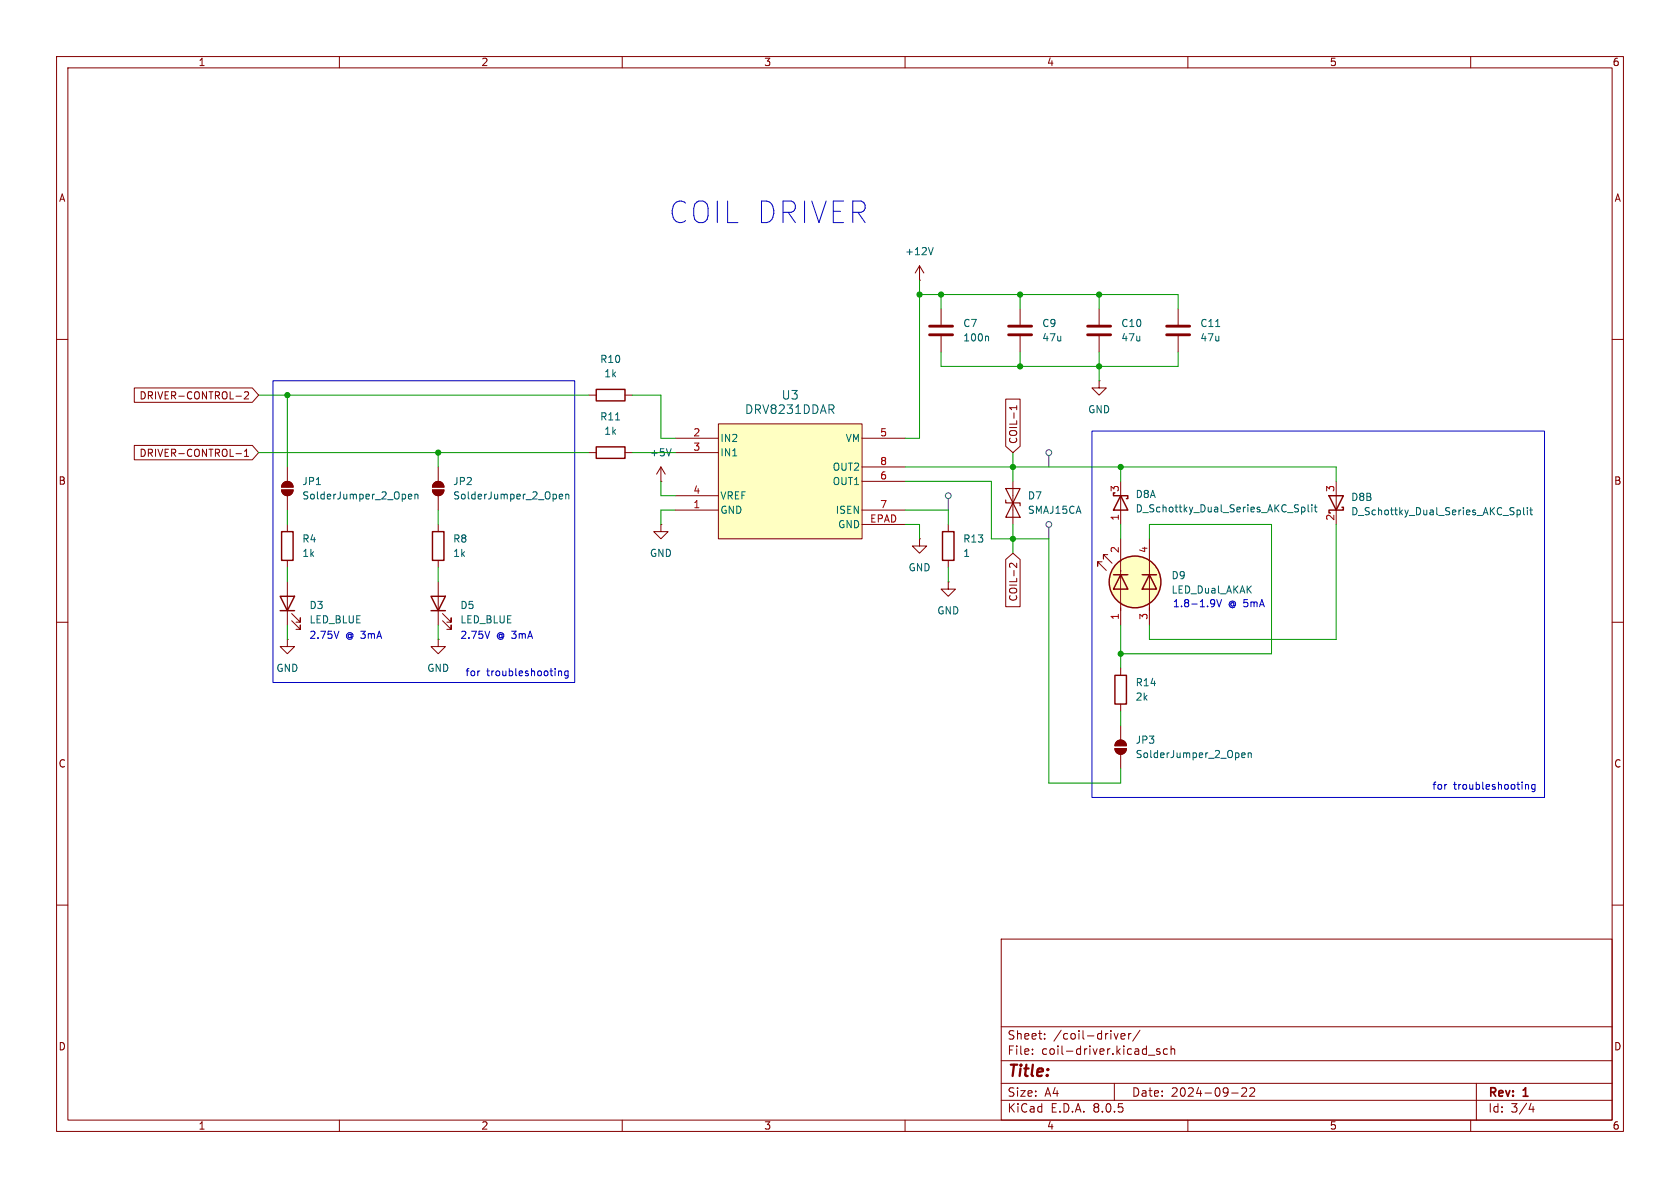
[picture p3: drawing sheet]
<svg xmlns="http://www.w3.org/2000/svg" width="297mm" height="210mm" viewBox="0 0 297 210" stroke-linecap="round" stroke-linejoin="round" font-family="sans-serif">
<g fill="none" stroke="#840000" stroke-width=".18">
<path d="M10 10h277v190h-277zM12 12h273v186h-273zM60 10v2M110 10v2M160 10v2M210 10v2M260 10v2M10 60h2M162.6 49.5h.1M162.6 47l-.8 1.3M162.6 47v2.5M162.6 47l.7 1.3"/>
<path d="M166.4 54.6v2.8M166.4 59.4v2.8M180.3 54.6v2.8M180.3 59.4v2.8M194.3 54.6v2.8M194.3 59.4v2.8M208.3 54.6v2.8M208.3 59.4v2.8M285 60h2M194.3 67.3v1.3h1.3l-1.3 1.3-1.3-1.3h1.3M194.3 67.3h.1M49.8 86.6h2a1.02 1.02 0 0 1-1 1 1.02 1.02 0 0 1-1-1z"/>
<path d="M50.1 85.4a1.02 1.02 0 0 1 1.1-.2 1.02 1.02 0 0 1 .6 .9h-2zM50.8 82.6v2.5M50.8 87.6v2.6M50.8 92.7v1.3M50.8 99.1v1.2M76.5 86.6h2a1.02 1.02 0 0 1-1 1 1.02 1.02 0 0 1-1-1zM76.7 85.4a1.02 1.02 0 0 1 1.2-.2 1.02 1.02 0 0 1 .6 .9h-2zM77.5 82.6v2.5M77.5 87.6v2.6M77.5 92.7v1.3M77.5 99.1v1.2M162.6 95.3v1.2h1.2l-1.2 1.3-1.3-1.3h1.3"/>
<path d="M162.6 95.3h.1M167.6 92.7v1.3M167.6 99.1v1.2M179.1 85.1v7.6M10 110h2M50.8 113v1.3h1.3l-1.3 1.3-1.3-1.3h1.3M50.8 113h.1M50.8 102.9v7.6M51.6 109.7l1.5 1.6v-.8v.8h-.8M51.6 108.5l1.5 1.5v-.8v.8h-.8M77.5 113v1.3h1.2l-1.2 1.3-1.3-1.3h1.3M77.5 113h.1"/>
<path d="M167.6 102.9v1.2h1.3l-1.3 1.3-1.2-1.3h1.2M167.6 102.9h.1M285 110h2M10 160h2M285 160h2M177 166h108v32h-108zM60 198v2M110 198v2M160 198v2M177 194.5h108M177 191.5h108M177 187.5h108"/>
<path d="M177 181.5h108M182.5 186.3v.1M182.5 185.5v.1M184.7 183.6v.1M184.7 182.8v.1M197 182.7l.3 1 .4-1M197 191.5v3M198.2 183.2l.7-.1-.1-.3-.4-.1-.2 .2v.7h.6M199.5 182.7v1M200 182.7l-.3 .1-.2 .2M201.5 182.1l-1.3 2M203 186.5h1.2"/>
<path d="M205 185.5l-.3-.1-.2 .2v.2l.5 .2v.3h-.5M206.4 185.5l-.4-.1-.3 .3v.4l.1 .2h.6M207 185.5l.2-.1 .4 .1 .1 .9M207 184.9v1.5M210 198v2M217.7 193.2h1.2M219.5 192.4l.6-.1 .2 .1 .1 .3-.9 1.1h.9M221 192.4l.5-.1 .2 .1 .1 .3-.9 1.1h.9M260 198v2M261 191.5v6.5M270.7 195l-.4 1.1h.9M271 195.6v1"/>
</g>
<g fill="#840000" stroke="#840000" stroke-width=".18">
<path d="M76.5 86.6h2a1.02 1.02 0 0 1-1 1 1.02 1.02 0 0 1-1-1z"/>
<path d="M76.7 85.4a1.02 1.02 0 0 1 1.2-.2 1.02 1.02 0 0 1 .6 .9h-2z"/>
<path d="M49.8 86.6h2a1.02 1.02 0 0 1-1 1 1.02 1.02 0 0 1-1-1z"/>
<path d="M50.1 85.4a1.02 1.02 0 0 1 1.1-.2 1.02 1.02 0 0 1 .6 .9h-2z"/>
</g>
<path d="M165 43.8l-.4 1.2M174.6 59.4l.2 .2v.7M214.9 57.7h.7M72.2 87.8l.6-.1-.1-.3h-.3l-.2 .1 .1 .6h.4M73.3 87.5l.2-.1h.3l.1 .8M73.3 87.4v.8M98.9 87.8l.6-.1-.1-.3h-.4l-.1 .1v.6h.5M100 87.5l.2-.1h.3l.1 .8M100 87.4v.8" fill="none" stroke="#006464" stroke-width=".18"/>
<path d="M49.8 94h2v5.1h-2zM76.5 94h2v5.1h-2zM166.6 94h2.1v5.1h-2.1zM49.5 105.4h2.6l-1.3 2.6zM49.5 108h2.6" fill="none" stroke="#840000" stroke-width=".25"/>
<path d="M164.3 59.2h4.1M164.3 57.7h4.1M178.3 59.2h4.1M178.3 57.7h4.1M192.3 59.2h4M192.3 57.7h4M206.2 59.2h4.1M206.2 57.7h4.1" fill="none" stroke="#840000" stroke-width=".51"/>
<path d="M177.8 88.4v.5h2.5v.5M177.8 86.4h2.5l-1.2 2.5zM179.1 88.9l1.2 2.5h-2.5z" fill="none" stroke="#840000" stroke-width=".2"/>
<path d="M127 74.9h25.4v20.4h-25.4z" fill="#ffffc2"/>
<g fill="none" stroke="#840000" stroke-width=".18">
<path d="M23.7 68.6h20.9l1.1 1.3-1.1 1.2h-20.9zM23.7 78.7h20.9l1.1 1.3-1.1 1.3h-20.9zM41.7 70h1M43.2 69.4l.5-.1 .2 .3-.7 .9h.7M43.2 79.8l.4-.4v1.3M104.1 69.9h1.3M110.5 69.9h1.3M119.4 77.5h7.6M127 74.9h25.4v20.4h-25.4zM152.4 77.5h7.6M177.8 70.5h2.5v8.4l-1.2 1.1-1.3-1.1zM179.7 71.7v.7"/>
<path d="M179.7 72.1h-1.2l.3 .3M41.7 80.2h1M43.2 80.7h.7M104.1 80h1.3M110.5 80h1.3M116.8 92.7v1.3h1.3l-1.3 1.3-1.2-1.3h1.2M116.8 92.7h.1M116.8 85.1h.1M116.8 82.6l-.7 1.2M116.8 82.6v2.5M116.8 82.6l.8 1.2M119.4 90.2h7.6"/>
<path d="M119.4 80h7.6M119.4 87.6h7.6M152.4 90.2h7.6M152.4 85.1h7.6M152.4 82.6h7.6M152.4 92.7h7.6M177.8 98.9l1.3-1.1 1.2 1.1v8.4h-2.5zM179.7 99.6v.7l-.9-.7-.3 .2v.4M194.8 99.3h-.7v.8v-.8l1.5 1.5M195.8 98h-.7v.8v-.8l1.5 1.6M198.1 85.1v7.6M198.1 95.3v15.2"/>
<path d="M203.2 95.3v15.2M236.2 85.1v7.6M77.5 102.9v7.6M78.2 109.7l1.6 1.6v-.8v.8h-.8M78.2 108.5l1.6 1.5v-.8v.8h-.8M198.1 118.1v1.3M197.1 132.3h2a1.02 1.02 0 0 1-1 1 1.02 1.02 0 0 1-1-1zM197.4 131.1a1.02 1.02 0 0 1 1.1-.2 1.02 1.02 0 0 1 .6 .9h-2zM198.1 124.5v1.2M198.1 128.3v2.5M198.1 133.4v2.5"/>
</g>
<g fill="none" stroke="#006464" stroke-width=".18">
<path d="M108.8 74.2h.8M118.7 79.3l-.5 1.3M230.1 89.6v1.3M230.1 89.7l.4-.1 .2 .3-.1 .5h-.5M231.3 89.2v1.1l.1 .2M231.9 89.2v.1M231.9 89.6v.9M232.3 89.6h.5M232.5 89.2v1.1l.3 .2M268.2 90.2v1.2M268.2 90.2h.4l.2 .2-.1 .5h-.5M269.4 89.7v1.1l.1 .2"/>
<path d="M270 89.7v.2M270 90.2v.8M270.4 90.2h.5M270.6 89.7v1.1l.3 .2M219.5 133.5l.6-.1v-.3h-.4l-.2 .2 .1 .6h.5M220.7 133.2l.1-.1h.4v.8M220.7 133.1v.8"/>
</g>
<g fill="none" stroke="#840000" stroke-width=".25">
<path d="M105.4 79h5.1v2h-5.1zM105.4 68.8h5.1v2.1h-5.1zM197.1 87.1h-.3v.5h2.6v.5h-.3M198.1 87.6l1.3 2.6h-2.6zM234.9 87.6h2.6l-1.3 2.6zM237.2 89.7h.3v.5h-2.6v.5h.3M76.2 105.4h2.5l-1.2 2.6zM76.2 108h2.5M196.8 101.6h2.6M197.1 119.4h2v5.1h-2zM198.1 101.6l1.3 2.5h-2.6zM201.9 101.6h2.6"/>
<path d="M203.2 101.6l1.3 2.5h-2.6z"/>
<circle cx="200.7" cy="102.9" r="4.6"/>
</g>
<g fill="#840000" stroke="#840000" stroke-width=".18">
<path d="M197.1 132.3h2a1.02 1.02 0 0 1-1 1 1.02 1.02 0 0 1-1-1z"/>
<path d="M197.4 131.1a1.02 1.02 0 0 1 1.1-.2 1.02 1.02 0 0 1 .6 .9h-2z"/>
</g>
<circle cx="200.7" cy="102.9" r="4.6" fill="#ffffc2" stroke="#ffffc2" stroke-width=".18"/>
<g fill="none" stroke="#484848" stroke-width=".18">
<path d="M167.6 88.1v2.1M185.4 80.5v2.1M185.4 93.2v2.1"/>
<circle cx="167.6" cy="87.6" r=".51"/>
<circle cx="185.4" cy="80" r=".51"/>
<circle cx="185.4" cy="92.7" r=".51"/>
</g>
<g fill="none" stroke="#0000c2" stroke-width=".18">
<path d="M48.3 67.3h53.3v53.4h-53.3zM193 76.2h80v64.8h-80zM59.9 111.6l-.4 1.3M86.6 111.6l-.4 1.3M98.7 118.6v.9M98.7 118.7l.2-.1 .3 .1 .1 .8M100.4 118.7l-.3-.1-.3 .3 .2 .5h.4M100.4 118.6v1l-.2 .3-.3-.1M214.5 106l.2 .1a1.03 1.03 0 0 1-.2 1.1M214.7 106.5l-.2 .3M215.1 106l.4 1.3 .5-1.3M269.7 138.7v.8"/>
<path d="M269.7 138.8l.2-.1h.3v.8M271.4 138.7h-.4l-.2 .2 .1 .6h.5M271.4 138.7v1l-.3 .2h-.3"/>
</g>
<g fill="none" stroke="#009600" stroke-width=".18">
<path d="M162.6 52.1h45.7v2.5M162.6 49.5v28h-2.6M166.4 52.1v2.5M180.3 52.1v2.5M194.3 52.1v2.5M45.7 69.9h58.4M50.8 69.9v12.7M111.8 69.9h5v7.6h2.6M166.4 62.2v2.6h41.9v-2.6M180.3 62.2v2.6M194.3 62.2v5.1M45.7 80h58.4"/>
<path d="M50.8 90.2v2.5M77.5 80v2.6M77.5 90.2v2.5M111.8 80h7.6M116.8 85.1v2.5h2.6M119.4 90.2h-2.6v2.5M160 90.2h7.6v2.5M160 92.7h2.6v2.6M160 82.6h76.2v2.5M160 85.1h15.3v10.2h10.1v43.1h12.7v-2.5M179.1 80v5.1M179.1 92.7v5.1"/>
<path d="M198.1 82.6v2.5M198.1 92.7v2.6M203.2 95.3v-2.6h21.6v22.9h-26.7M236.2 92.7v20.3h-33v-2.5M50.8 100.3v2.6M50.8 110.5v2.5M77.5 100.3v2.6M77.5 110.5v2.5M167.6 100.3v2.6M198.1 110.5v7.6M198.1 125.7v2.6"/>
</g>
<g fill="#009600" stroke="#009600" stroke-width=".18">
<circle cx="77.5" cy="80" r=".46"/>
<circle cx="50.8" cy="69.9" r=".46"/>
<circle cx="180.3" cy="64.8" r=".46"/>
<circle cx="198.1" cy="82.6" r=".46"/>
<circle cx="194.3" cy="64.8" r=".46"/>
<circle cx="194.3" cy="52.1" r=".46"/>
<circle cx="180.3" cy="52.1" r=".46"/>
<circle cx="162.6" cy="52.1" r=".46"/>
<circle cx="166.4" cy="52.1" r=".46"/>
<circle cx="179.1" cy="95.3" r=".46"/>
<circle cx="179.1" cy="82.6" r=".46"/>
<circle cx="198.1" cy="115.6" r=".46"/>
</g>
<text font-size="5.3" fill="#0000c2" x="118.3" y="39.7">COIL DRIVER</text>
<text font-size="2.8" fill="#840000" x="178" y="190.9">Title:</text>
<g font-size="2.1" fill="#006464">
<text x="138.1" y="70.8">U3</text>
<text x="131.6" y="73.4">DRV8231DDAR</text>
</g>
<g font-size="2.1" fill="#840000">
<text x="178" y="184">Sheet:</text>
<text x="186.2" y="184">/coil-driver/</text>
<text x="178" y="186.7">File:</text>
<text x="184.1" y="186.7">coil-driver.kicad_sch</text>
<text x="178" y="196.9">KiCad</text>
<text x="178" y="194.1">Size:</text>
<text x="184.7" y="194.1">A4</text>
<text x="185.7" y="196.9">E.D.A.</text>
<text x="193.3" y="196.9">8.0.5</text>
<text x="200" y="194.1">Date:</text>
<text x="207" y="194.1">2024-09-22</text>
<text x="263" y="194.3">Rev:</text>
<text x="263" y="196.9">Id:</text>
<text x="267.1" y="196.9">3/4</text>
<text x="269.4" y="194.3">1</text>
</g>
<g font-size="1.8" fill="#840000">
<text x="35" y="11.9">1</text>
<text x="85" y="11.9">2</text>
<text x="135" y="11.9">3</text>
<text x="185" y="11.9">4</text>
<text x="235" y="11.9">5</text>
<text x="285" y="11.9">6</text>
<text x="10.3" y="35.9">A</text>
<text x="285.3" y="35.9">A</text>
<text x="24.6" y="70.8">DRIVER-CONTROL-2</text>
<text x="24.6" y="81">DRIVER-CONTROL-1</text>
<text x="180" y="78.6" transform="rotate(-90 180 78.6)">COIL-1</text>
<text x="10.3" y="85.9">B</text>
<text x="285.3" y="85.9">B</text>
<text x="180" y="106.4" transform="rotate(-90 180 106.4)">COIL-2</text>
<text x="10.3" y="135.9">C</text>
<text x="285.3" y="135.9">C</text>
<text x="10.3" y="185.9">D</text>
<text x="285.3" y="185.9">D</text>
<text x="35" y="199.9">1</text>
<text x="85" y="199.9">2</text>
<text x="135" y="199.9">3</text>
<text x="185" y="199.9">4</text>
<text x="235" y="199.9">5</text>
<text x="285" y="199.9">6</text>
</g>
<g font-size="1.8" fill="#006464">
<text x="159.9" y="45.3">+12V</text>
<text x="170.2" y="58">C7</text>
<text x="184.2" y="58">C9</text>
<text x="198.1" y="58">C10</text>
<text x="212.1" y="58">C11</text>
<text x="106" y="64.4">R10</text>
<text x="170.2" y="60.6">100n</text>
<text x="184.2" y="60.6">47u</text>
<text x="198.1" y="60.6">47u</text>
<text x="212.1" y="60.6">47u</text>
<text x="106.7" y="66.9">1k</text>
<text x="106" y="74.5">R11</text>
<text x="106.7" y="77.1">1k</text>
<text x="192.3" y="73.3">GND</text>
<text x="114.8" y="80.9">+5V</text>
<text x="127.3" y="78.3">IN2</text>
<text x="127.3" y="80.9">IN1</text>
<text x="147.1" y="83.4">OUT2</text>
<text x="149.4" y="78.3">VM</text>
<text x="53.3" y="86">JP1</text>
<text x="53.3" y="88.5">SolderJumper_2_Open</text>
<text x="80" y="86">JP2</text>
<text x="80" y="88.5">SolderJumper_2_Open</text>
<text x="127.3" y="88.5">VREF</text>
<text x="147.1" y="86">OUT1</text>
<text x="181.6" y="88.5">D7</text>
<text x="200.7" y="88.2">D8A</text>
<text x="238.8" y="88.7">D8B</text>
<text x="127.3" y="91">GND</text>
<text x="147.6" y="91">ISEN</text>
<text x="148.1" y="93.6">GND</text>
<text x="181.6" y="91">SMAJ15CA</text>
<text x="200.7" y="90.8">D_Schottky_Dual_Series_AKC_Split</text>
<text x="238.8" y="91.3">D_Schottky_Dual_Series_AKC_Split</text>
<text x="53.3" y="96.1">R4</text>
<text x="53.3" y="98.7">1k</text>
<text x="80" y="96.1">R8</text>
<text x="80" y="98.7">1k</text>
<text x="114.8" y="98.7">GND</text>
<text x="160.5" y="101.2">GND</text>
<text x="170.2" y="98.7">1</text>
<text x="170.2" y="96.1">R13</text>
<text x="54.6" y="107.9">D3</text>
<text x="81.3" y="107.9">D5</text>
<text x="207" y="102.6">D9</text>
<text x="207" y="105.1">LED_Dual_AKAK</text>
<text x="54.6" y="110.4">LED_BLUE</text>
<text x="81.3" y="110.4">LED_BLUE</text>
<text x="165.6" y="108.8">GND</text>
<text x="48.8" y="119">GND</text>
<text x="75.4" y="119">GND</text>
<text x="200.7" y="121.5">R14</text>
<text x="200.7" y="124.1">2k</text>
<text x="200.7" y="131.7">JP3</text>
<text x="200.7" y="134.2">SolderJumper_2_Open</text>
</g>
<g font-size="1.8" fill="#a90000">
<text x="122.5" y="77.2">2</text>
<text x="155.5" y="77.2">5</text>
<text x="122.5" y="79.8">3</text>
<text x="155.5" y="82.3">8</text>
<text x="122.5" y="89.9">1</text>
<text x="122.5" y="87.4">4</text>
<text x="155.5" y="84.8">6</text>
<text x="155.5" y="89.9">7</text>
<text x="197.9" y="87.1" transform="rotate(-90 197.9 87.1)">3</text>
<text x="236" y="87.1" transform="rotate(-90 236 87.1)">3</text>
<text x="153.7" y="92.5">EPAD</text>
<text x="197.9" y="92.1" transform="rotate(-90 197.9 92.1)">1</text>
<text x="236" y="92.1" transform="rotate(-90 236 92.1)">2</text>
<text x="197.9" y="97.9" transform="rotate(-90 197.9 97.9)">2</text>
<text x="202.9" y="97.9" transform="rotate(-90 202.9 97.9)">4</text>
<text x="197.9" y="109.7" transform="rotate(-90 197.9 109.7)">1</text>
<text x="202.9" y="109.7" transform="rotate(-90 202.9 109.7)">3</text>
</g>
<g font-size="1.8" fill="#0000c2">
<text x="207.3" y="107.5">1.8-1.9V</text>
<text x="217.1" y="107.5">@ 5mA</text>
<text x="54.6" y="113.1">2.75V</text>
<text x="61.1" y="113.1">@ 3mA</text>
<text x="81.3" y="113.1">2.75V</text>
<text x="87.8" y="113.1">@ 3mA</text>
<text x="82.2" y="119.7">for</text>
<text x="86" y="119.7">troubleshooting</text>
<text x="253.1" y="139.8">for</text>
<text x="257" y="139.8">troubleshooting</text>
</g>
</svg>
